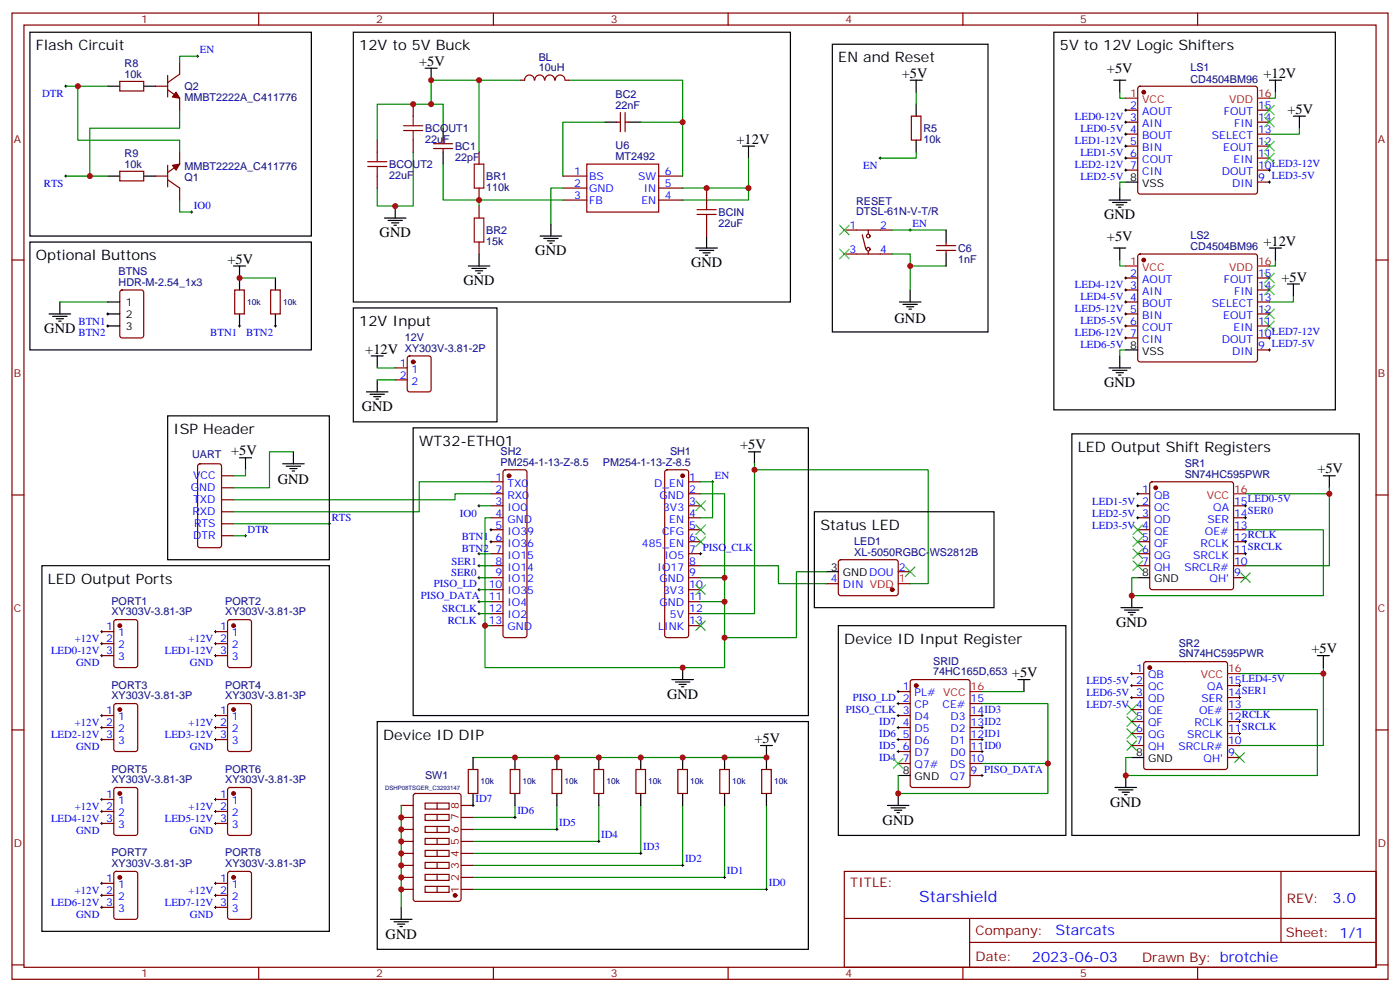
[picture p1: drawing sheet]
<svg xmlns="http://www.w3.org/2000/svg" width="412mm" height="292mm" viewBox="0 0 412 292" stroke-linecap="round" stroke-linejoin="round" font-family="sans-serif">
<g fill="none" stroke="#870000" stroke-width=".35">
<path d="M3.5 3.8h405.4v284.4h-405.4zM7.1 7.4h398.2v277.3h-398.2zM52.9 18.3v3.5l-3.5 2.5M76.2 3.8v3.6M145.3 3.8v3.6M214.5 3.8v3.6M283.6 3.8v3.6M352.8 3.8v3.6M35.3 24h7v2.8h-7zM45.9 25.4h3.5M49.4 22.2v6.3M49.4 26.4l3.5 2.5v3.5"/>
<path d="M121.7 30.7v3.5M153.5 23.6h1M154.6 23.6a1.41 1.41 0 0 1 1.4-1.5 1.41 1.41 0 0 1 1.4 1.5M157.6 23.6a1.41 1.41 0 0 1 1.4-1.5 1.41 1.41 0 0 1 1.4 1.5M160.5 23.6a1.41 1.41 0 0 1 1.4-1.5 1.41 1.41 0 0 1 1.4 1.5M163.6 23.6a1.41 1.41 0 0 1 1.4-1.5 1.41 1.41 0 0 1 1.4 1.5M166.5 23.6h1.1M181.7 35.9h1M182.7 33.1v5.7M184.1 35.9h1.1M184.1 33.1v5.7M268.5 34.2h2.8v7h-2.8z"/>
<path d="M331.6 32.4h3.5M331.6 35.9h3.5M331.6 39.5h3.5M335.4 25.6l.4-.2h33.9l.5 .2 .2 .5v30.3l-.2 .5-.5 .2h-33.9l-.5-.2-.2-.5v-30.3zM370.4 32.4h3.5M370.4 35.9h3.5M370.4 39.5h3.5M35.3 50.4h7v2.8h-7zM45.9 51.8h3.5M49.4 48.6v6.4M49.4 52.9l3.5 2.5v3.5M52.9 44.8v3.5l-3.5 2.5"/>
<path d="M111.1 41.2v3.6M111.1 51.8v3.6M121.7 41.2v3.6M127.7 43.7h5.6M127.7 42.3h5.6M130.5 41.2v1.1M130.5 43.7v1.1M141.1 44.8v3.5M141.1 55.4v3.5M165.8 51.8h7.1M165.8 55.4h7.1M165.8 58.9h7.1"/>
<path d="M172.9 48.3h21.1v14.1h-21.1zM194 51.8h7.1M194 55.4h7.1M194 58.9h7.1M208.1 55.4v3.5M331.6 43h3.5M331.6 46.5h3.5M331.6 50.1h3.5M370.4 43h3.5M370.4 46.5h3.5M370.4 50.1h3.5M370.4 53.6h3.5"/>
<path d="M3.5 76.5h3.6M141.1 60.6v3.6M141.1 71.2v3.6M208.1 65.9v3.6M248.7 74.8h14.1M248.7 67.7h14.1M254 69.1l1.1 4.2M255.8 67.7v1.1M255.8 74v.8M275.9 73.7h5.6M275.9 72.3h5.6M278.7 71.2v1.1"/>
<path d="M278.7 73.7v1.1M335.4 75l.4-.2h33.9l.5 .2 .2 .5v30.3l-.2 .5-.5 .2h-33.9l-.5-.2-.2-.5v-30.3zM405.3 76.5h3.6M35.5 85.5l.5-.2h5.6l.7 .5v12.9l-.4 .7h-5.9l-.7-.4v-13zM69.1 85.3h2.9v7.1h-2.9zM79.7 85.3h2.8v7.1h-2.8zM331.6 81.8h3.5M331.6 85.3h3.5M331.6 88.9h3.5M331.6 92.4h3.5M331.6 95.9h3.5M331.6 99.4h3.5"/>
<path d="M370.4 81.8h3.5M370.4 85.3h3.5M370.4 88.9h3.5M370.4 92.4h3.5M370.4 95.9h3.5M370.4 99.4h3.5M116.4 108.3h3.5M116.4 111.8h3.5M120.2 104.9l.4-.2h5.7l.6 .5 .1 9.4-.5 .7h-5.9l-.6-.4-.1-9.5zM370.4 103h3.5M58.4 136.7l.5-.2h5.7l.6 .4 .1 23.6-.5 .6-5.9 .1-.6-.5-.1-23.5zM148.4 138.5l.5-.2h5.6l.5 .2 .2 .5v47.9l-.2 .5-.5 .2h-5.6l-.5-.2-.2-.5v-47.9z"/>
<path d="M196 138.5l.5-.2h5.6l.5 .2 .2 .5v47.9l-.2 .5-.5 .2h-5.6l-.5-.2-.2-.5v-47.9zM3.5 145.7h3.6M65.3 140h3.5M65.3 143.5h3.5M65.3 147.1h3.5M65.3 150.6h3.5M65.3 154.1h3.5M65.3 157.7h3.5M144.6 141.8h3.6M144.6 145.3h3.6M144.6 148.8h3.6M144.6 152.4h3.6"/>
<path d="M144.6 155.9h3.6M144.6 159.4h3.6M202.8 141.8h3.6M202.8 145.3h3.6M202.8 148.8h3.6M202.8 152.4h3.6M202.8 155.9h3.6M202.8 159.4h3.6M335.1 145.3h3.6M335.1 148.8h3.6M335.1 152.4h3.6M335.1 155.9h3.6"/>
<path d="M335.1 159.4h3.6M338.9 142l.5-.2h23.3l.5 .2 .2 .5v30.3l-.3 .5-.4 .2h-23.3l-.5-.2-.2-.5v-30.3zM363.4 148.8h3.5M363.4 152.4h3.5M363.4 155.9h3.5M363.4 159.4h3.5M405.3 145.7h3.6M144.6 162.9h3.6M144.6 166.5h3.6M144.6 170h3.6M144.6 173.5h3.6M144.6 177.1h3.6"/>
<path d="M202.8 162.9h3.6M202.8 166.5h3.6M202.8 170h3.6M202.8 173.5h3.6M202.8 177.1h3.6M243.4 171.8h3.5M247.2 164.9l.4-.2 16.6 .1 .4 .6-.1 9.5-.6 .4-16.5-.1-.5-.6v-9.2zM264.6 168.2h3.5M335.1 162.9h3.6M335.1 166.5h3.6M363.4 162.9h3.5M363.4 166.5h3.5"/>
<path d="M363.4 170h3.5M30 185.9h3.5M30 189.4h3.5M30 192.9h3.5M33.7 182.6l.5-.2h5.7l.6 .4 .1 13-.5 .6-5.9 .1-.6-.5-.1-12.9zM63.5 185.9h3.5M63.5 189.4h3.5M63.5 192.9h3.5M67.3 182.6l.4-.2h5.7l.6 .4 .1 13-.5 .6-5.9 .1-.6-.5-.1-12.9zM144.6 180.6h3.6M144.6 184.1h3.6M202.8 180.6h3.6"/>
<path d="M202.8 184.1h3.6M333.4 198.2h3.5M337.1 194.9l.5-.2h23.3l.5 .2 .2 .5v30.3l-.2 .5-.5 .2h-23.3l-.5-.2-.2-.5v-30.3zM3.5 214.8h3.6M30 210.6h3.5M30 214.1h3.5M30 217.6h3.5M33.7 207.3l.5-.3h5.7l.6 .5 .1 13-.5 .6-5.9 .1-.6-.5-.1-12.9zM63.5 210.6h3.5M63.5 214.1h3.5M63.5 217.6h3.5M67.3 207.3l.4-.3h5.7l.6 .5 .1 13-.5 .6-5.9 .1-.6-.5-.1-12.9z"/>
<path d="M264.6 203.5h3.5M264.6 207h3.5M264.6 210.6h3.5M264.6 214.1h3.5M264.6 217.6h3.5M268.3 200.2l.5-.2h16.2l.7 .4 .1 30.6-.5 .7h-16.5l-.6-.4-.1-30.6zM285.8 207h3.5M285.8 210.6h3.5M285.8 214.1h3.5M285.8 217.6h3.5M333.4 201.8h3.5M333.4 205.3h3.5"/>
<path d="M333.4 208.8h3.5M333.4 212.3h3.5M333.4 215.9h3.5M333.4 219.4h3.5M361.6 201.8h3.5M361.6 205.3h3.5M361.6 208.8h3.5M361.6 212.3h3.5M361.6 215.9h3.5M361.6 219.4h3.5M405.3 214.8h3.6M30 235.3h3.5"/>
<path d="M30 238.8h3.5M33.7 231.9l.5-.2h5.7l.6 .5 .1 12.9-.5 .7-5.9 .1-.6-.5-.1-13zM63.5 235.3h3.5M63.5 238.8h3.5M67.3 231.9l.4-.2h5.7l.6 .5 .1 12.9-.5 .7-5.9 .1-.6-.5-.1-13zM118.2 237h3.5M121.9 233.7l.5-.2h12.7l.7 .4v30.6l-.4 .7-13 .1-.6-.5-.1-30.6zM125.2 239.7h7.1v1.7h-7.1zM125.2 236.3h7.1v1.8h-7.1zM128.8 236.3v1.8M128.8 239.7v1.7M135.8 237h3.5"/>
<path d="M137.9 226.4h2.9v7.1h-2.9zM150.3 226.4h2.8v7.1h-2.8zM162.6 226.4h2.9v7.1h-2.9zM175 226.4h2.8v7.1h-2.8zM187.3 226.4h2.8v7.1h-2.8zM199.7 226.4h2.8v7.1h-2.8zM212 226.4h2.8v7.1h-2.8zM224.4 226.4h2.8v7.1h-2.8zM264.6 221.2h3.5M264.6 224.7h3.5M285.8 221.2h3.5M285.8 224.7h3.5"/>
<path d="M285.8 228.2h3.5M361.6 222.9h3.5M30 242.3h3.5M30 260h3.5M33.7 256.6l.5-.2h5.7l.6 .5 .1 12.9-.5 .7h-5.9l-.6-.4-.1-13zM63.5 242.3h3.5M63.5 260h3.5M67.3 256.6l.4-.2h5.7l.6 .5 .1 12.9-.5 .7h-5.9l-.6-.4-.1-13zM118.2 258.2h3.5M118.2 254.7h3.5M118.2 251.1h3.5M118.2 247.6h3.5"/>
<path d="M118.2 244.1h3.5M118.2 240.6h3.5M125.2 257.3h7.1v1.8h-7.1zM125.2 253.8h7.1v1.8h-7.1zM125.2 250.3h7.1v1.7h-7.1zM125.2 246.7h7.1v1.8h-7.1zM125.2 243.2h7.1v1.8h-7.1zM128.8 243.2v1.8M128.8 246.7v1.8M128.8 250.3v1.7M128.8 253.8v1.8M128.8 257.3v1.8"/>
<path d="M135.8 258.2h3.5M135.8 254.7h3.5M135.8 251.1h3.5M135.8 247.6h3.5M135.8 244.1h3.5M135.8 240.6h3.5M248.7 256.4h156.6v28.3h-156.6zM377.3 256.5v20.8M30 263.5h3.5M30 267h3.5M63.5 263.5h3.5M63.5 267h3.5"/>
<path d="M118.2 261.7h3.5M125.2 260.8h7.1v1.8h-7.1zM128.8 260.8v1.8M135.8 261.7h3.5M248.7 270.3h156.5M285.6 277.3h119.6M285.6 270.3v14.1M3.5 284h3.6M76.2 284.7v3.5M145.3 284.7v3.5M214.5 284.7v3.5M283.6 284.7v3.5"/>
<path d="M352.8 284.7v3.5M405.3 284h3.6"/>
<circle cx="255.8" cy="69.5" r=".53"/>
<circle cx="255.8" cy="73.3" r=".53"/>
</g>
<g fill="#870000" stroke="#870000" stroke-width=".35">
<path d="M50.8 48.6l2.1-.3-1 1.8z"/>
<path d="M51.9 27.1l1 1.8-2.1-.4z"/>
<circle cx="149.9" cy="140" r=".53"/>
<circle cx="201.1" cy="140" r=".53"/>
<circle cx="336.9" cy="27.1" r=".53"/>
<circle cx="336.9" cy="76.5" r=".53"/>
<circle cx="340.4" cy="143.5" r=".53"/>
<circle cx="338.7" cy="196.5" r=".53"/>
<circle cx="134.1" cy="263.5" r=".53"/>
<circle cx="269.9" cy="201.8" r=".53"/>
<circle cx="262.8" cy="173.5" r=".53"/>
<circle cx="35.3" cy="184.1" r=".53"/>
<circle cx="68.8" cy="184.1" r=".53"/>
<circle cx="35.3" cy="208.8" r=".53"/>
<circle cx="68.8" cy="208.8" r=".53"/>
<circle cx="35.3" cy="233.5" r=".53"/>
<circle cx="68.8" cy="233.5" r=".53"/>
<circle cx="35.3" cy="258.2" r=".53"/>
<circle cx="68.8" cy="258.2" r=".53"/>
<circle cx="121.7" cy="106.5" r=".53"/>
</g>
<g fill="none" stroke="#000" stroke-width=".35">
<path d="M8.8 9.5h82.9v60h-82.9zM104.1 9.5h128.7v79.4h-128.7zM245.2 13h45.8v84.7h-45.8zM310.4 9.5h82.9v111.1h-82.9zM31.7 25.4h3.6M42.3 25.4h3.6M125.2 20.1h3.6M127 20.1v3.5M130.5 37.7v3.5M178.2 35.9h3.5M185.2 35.9h3.5M268.1 23.6h3.5"/>
<path d="M269.9 23.6v3.5M269.9 30.7v3.5M328.1 23.6h3.5M329.8 23.6v3.5M373.9 23.6h3.6M375.7 23.6v3.5M381 34.2h3.5M382.8 34.2v3.5M31.7 51.8h3.6M42.3 51.8h3.6M130.5 44.8v3.5M218.7 43h3.5"/>
<path d="M220.5 43v3.5M269.9 41.2v3.6M326.7 58.9h6.3M327.7 59.6h4.3M329.8 55.4v3.5M331.6 53.6h3.5M8.8 71.2h82.9v31.8h-82.9zM68.8 78.3h3.5M70.6 78.3v7M113.2 64.2h6.4M114.3 64.9h4.2M115.4 65.6h2.1"/>
<path d="M116.1 66.3h.7M116.4 60.6v3.6M137.9 78.3h6.4M139 79h4.2M140.1 79.7h2.1M141.1 74.8v3.5M159.1 69.5h6.4M160.2 70.2h4.2M161.2 70.9h2.1M161.9 71.6h.7M162.3 65.9v3.6M205 73h6.3"/>
<path d="M206 73.7h4.3M207.1 74.4h2.1M207.8 75.1h.7M208.1 69.5v3.5M278.7 67.7v3.5M278.7 74.8v3.5M328.1 73h3.5M328.8 60.3h2.1M329.5 61h.7M329.8 73v3.5M373.9 73h3.6M375.7 73v3.5"/>
<path d="M14.5 92.4h6.3M15.5 93.1h4.3M16.6 93.8h2.1M17.3 94.5h.7M17.6 88.9v3.5M31.7 88.9h3.6M31.7 92.4h3.6M31.7 95.9h3.6M70.6 92.4v3.5M81.1 81.8v3.5M81.1 92.4v3.5M104.1 90.6h42.3v33.5h-42.3z"/>
<path d="M140.8 80.4h.7M264.9 88.9h6.4M266 89.6h4.2M267.1 90.3h2.1M267.8 91h.7M268.1 85.3v3.6M379.2 83.6h3.6M381 83.6v3.5M107.9 115.3h6.4M109 116h4.2M109.4 104.7h3.5M110.1 116.7h2.1"/>
<path d="M110.8 117.4h.7M111.1 104.7v3.6M111.1 111.8v3.5M326.7 108.3h6.3M327.7 109h4.3M328.8 109.7h2.1M329.5 110.4h.7M329.8 104.7v3.6M331.6 103h3.5M49.4 122.4h47.6v42.3h-47.6zM70.6 134.7h3.5M72.3 134.7v3.6"/>
<path d="M83.3 136.5h6.3M84.3 137.2h4.2M85.4 137.9h2.1M86.1 138.6h.7M86.4 133v3.5M121.7 125.9h116.4v84.7h-116.4zM220.5 133h3.5M222.2 133v3.5M315.7 127.7h84.7v118.2h-84.7zM239.9 150.6h52.9v28.2h-52.9zM389.8 140h3.5M391.6 140v3.5"/>
<path d="M12.3 166.5h84.7v107.6h-84.7zM243.4 168.2h3.5M330.2 178.8h6.3M331.3 179.5h4.2M333.4 175.3v3.5M335.1 170h3.6M197.9 200h6.4M201.1 196.5v3.5M246.9 184.1h67.1v61.8h-67.1zM299.9 200h3.5M301.6 200v3.5M332.3 180.2h2.1"/>
<path d="M333 180.9h.7M388.1 192.9h3.5M389.8 192.9v3.6M111.1 212.3h127v67.1h-127zM199 200.7h4.2M200 201.4h2.1M200.7 202.1h.7M224 219.4h3.5M225.8 219.4v7M139.3 222.9v3.5M139.3 233.5v3.5M151.7 222.9v3.5"/>
<path d="M151.7 233.5v3.5M164 222.9v3.5M164 233.5v3.5M176.4 222.9v3.5M176.4 233.5v3.5M188.7 222.9v3.5M188.7 233.5v3.5M201.1 222.9v3.5M201.1 233.5v3.5M213.4 222.9v3.5M213.4 233.5v3.5M225.8 233.5v3.5"/>
<path d="M261.4 237h6.4M262.5 237.7h4.2M263.5 238.4h2.1M264.2 239.1h.7M264.6 228.2h3.5M264.6 233.5v3.5M328.4 231.7h6.4M329.5 232.4h4.2M330.6 233.2h2.1M331.3 233.9h.7M331.6 228.2v3.5M333.4 222.9h3.5"/>
<path d="M115 270.5h6.4M116.1 271.3h4.2M117.1 272h2.1M117.8 272.7h.7M118.2 267v3.5"/>
</g>
<g fill="none" stroke="#008700" stroke-width=".35">
<path d="M58.2 16.5h-5.3v1.8M19.4 25.4h12.3M22.9 25.4v15.8h30v3.6M52.9 32.4v5.3h-26.4v14.1M127 30.7h3.5v7M141.1 23.6h-14.1v7.1h-15.9v10.5M153.5 23.6h-12.4v21.2M167.6 23.6h33.5v12.3M178.2 35.9h-12.4v15.9M188.7 35.9h12.4v15.9M269.9 27.1v3.6M329.8 27.1v1.8h1.8"/>
<path d="M375.7 27.1v1.8h-1.8M382.8 37.7v1.8h-8.9M19.4 51.8h12.3M52.9 58.9v3.5h3.5M121.7 44.8v15.8h-10.6v-5.2M130.5 48.3v10.6h10.6M165.8 55.4h-3.5v10.5M165.8 58.9h-24.7v1.7M220.5 46.5v8.9h-19.4M220.5 55.4v3.5h-19.4M269.9 44.8v1.7h-10.6M331.6 53.6h-1.8v1.8"/>
<path d="M262.8 67.7h15.9M262.8 74.8h5.3v10.5M268.1 78.3h10.6M329.8 76.5v1.8h1.8M375.7 76.5v1.8h-1.8M17.6 88.9h14.1M70.6 81.8h10.5M381 87.1v1.8h-7.1M111.1 108.3h5.3M111.1 111.8h5.3M331.6 103h-1.8v1.7M72.3 138.3v1.7h-3.5"/>
<path d="M86.4 133h-7v10.5h-10.6M222.2 136.5v44.1h-15.8M222.2 138.3h51.2v33.5h-5.3M68.8 154.1h28.2M68.8 157.7h3.5M141.1 148.8h3.5M144.6 141.8h-21.1v8.8h-54.7M144.6 152.4h-1.7v31.7M144.6 145.3h-10.5v1.8h-65.3M206.4 145.3h7v51.2h-70.5v-12.4h1.7M206.4 141.8h3.5v10.6h-3.5M366.9 155.9h22.9v19.4h-56.4v-5.3h1.7"/>
<path d="M391.6 143.5v1.8h-24.7M391.6 145.3v21.2h-24.7M141.1 177.1h3.5M141.1 170h3.5M141.1 162.9h3.5M141.1 166.5h3.5M141.1 173.5h3.5M206.4 166.5h22.9v5.3h14.1M206.4 177.1h7M206.4 170h7M243.4 168.2h-8.8v19.4h-21.2M141.1 180.6h3.5"/>
<path d="M389.8 198.2v21.2h-24.7M389.8 196.5v1.7h-24.7M289.3 207h19.4v26.5h-44.1v-5.3M289.3 203.5h12.3M365.1 208.8h23v19.4h-56.5v-5.3h1.8M118.2 237v30M139.3 222.9h86.5M151.7 237v3.6h-12.4M164 237v7.1h-24.7M176.4 237v10.6h-37.1M188.7 237v14.1h-49.4M201.1 237v17.7h-61.8"/>
<path d="M213.4 237v21.2h-74.1M225.8 237v24.7h-86.5M289.3 224.7h19.4"/>
</g>
<g fill="none" stroke="#000" stroke-width=".29">
<path d="M57.9 16.5h.7M58.2 16.2v.7M19 25.4h.8M19.4 25v.7M331.3 32.4h.7M331.3 35.9h.7M331.3 39.5h.7M331.6 32.1v.7M331.6 35.6v.7M331.6 39.1v.7M19 51.8h.8M19.4 51.5v.7"/>
<path d="M258.9 46.5h.7M259.3 46.2v.7M331.3 46.5h.7M331.3 43h.7M331.3 50.1h.7M331.6 42.7v.7M331.6 46.2v.7M331.6 49.7v.7M373.6 50.1h.7M373.6 53.6h.7M373.9 49.7v.7M373.9 53.2v.7"/>
<path d="M56.1 62.4h.7M56.4 62.1v.7M267.8 67.7h.7M268.1 67.3v.8M31.4 95.9h.7M31.4 92.4h.7M31.7 92v.7M31.7 95.6v.7M70.2 95.9h.7M70.6 95.6v.7M80.8 95.9h.7M81.1 95.6v.7"/>
<path d="M331.3 99.4h.7M331.3 95.9h.7M331.3 92.4h.7M331.3 88.9h.7M331.3 85.3h.7M331.3 81.8h.7M331.6 81.5v.7M331.6 85v.7M331.6 88.5v.7M331.6 92v.7M331.6 95.6v.7M331.6 99.1v.7"/>
<path d="M373.6 99.4h.7M373.9 99.1v.7M373.6 103h.7M373.9 102.6v.7M72 157.7h.7M72.3 157.3v.7M96.7 154.1h.7M97 153.8v.7M140.8 148.8h.7M141.1 148.5v.7M144.3 159.4h.7M144.3 155.9h.7"/>
<path d="M144.6 155.5v.7M144.6 159.1v.7M209.5 141.8h.8M209.9 141.4v.7M334.8 148.8h.7M334.8 145.3h.7M334.8 152.4h.7M335.1 145v.7M335.1 148.5v.7M335.1 152v.7M366.5 148.8h.7M366.5 152.4h.7"/>
<path d="M366.5 159.4h.7M366.9 148.5v.7M366.9 152v.7M366.9 159.1v.7M140.8 177.1h.7M140.8 162.9h.7M140.8 166.5h.7M140.8 173.5h.7M140.8 170h.7M141.1 162.6v.7M141.1 166.1v.7M141.1 169.7v.7"/>
<path d="M141.1 173.2v.7M141.1 176.7v.7M206 162.9h.7M206.4 162.6v.7M366.5 162.9h.7M366.9 162.6v.7M29.6 185.9h.7M29.6 192.9h.7M29.6 189.4h.7M30 185.5v.7M30 189.1v.7M30 192.6v.7"/>
<path d="M63.1 185.9h.8M63.1 192.9h.8M63.1 189.4h.8M63.5 185.5v.7M63.5 189.1v.7M63.5 192.6v.7M140.8 180.6h.7M141.1 180.2v.7M333 198.2h.7M333.4 197.9v.7M29.6 217.6h.7M29.6 214.1h.7"/>
<path d="M29.6 210.6h.7M30 210.2v.7M30 213.7v.8M30 217.3v.7M63.1 217.6h.8M63.1 214.1h.8M63.1 210.6h.8M63.5 210.2v.7M63.5 213.7v.8M63.5 217.3v.7M264.2 217.6h.7M264.2 214.1h.7"/>
<path d="M264.2 210.6h.7M264.2 207h.7M264.2 203.5h.7M264.6 203.2v.7M264.6 206.7v.7M264.6 210.2v.7M264.6 213.7v.8M264.6 217.3v.7M288.9 217.6h.7M288.9 214.1h.7M288.9 210.6h.7M289.3 210.2v.7"/>
<path d="M289.3 213.7v.8M289.3 217.3v.7M333 205.3h.7M333 201.8h.7M333.4 201.4v.7M333.4 204.9v.7M364.8 205.3h.7M364.8 215.9h.7M364.8 212.3h.7M364.8 201.8h.7M365.1 201.4v.7M365.1 204.9v.7"/>
<path d="M365.1 212v.7M365.1 215.5v.7M29.6 235.3h.7M29.6 238.8h.7M30 234.9v.7M30 238.4v.7M63.1 235.3h.8M63.1 238.8h.8M63.5 234.9v.7M63.5 238.4v.7M139 237h.7M139.3 236.7v.7"/>
<path d="M264.2 221.2h.7M264.6 220.8v.7M288.9 221.2h.7M288.9 228.2h.7M289.3 220.8v.7M289.3 227.9v.7M29.6 260h.7M29.6 242.3h.7M30 242v.7M30 259.6v.7M63.1 260h.8M63.1 242.3h.8"/>
<path d="M63.5 242v.7M63.5 259.6v.7M151.3 240.6h.7M151.7 240.2v.7M163.7 244.1h.7M164 243.7v.7M176 247.6h.7M176.4 247.3v.7M188.4 251.1h.7M188.7 250.8v.7M200.7 254.7h.7M201.1 254.3v.7"/>
<path d="M213.1 258.2h.7M213.4 257.8v.8M29.6 267h.7M29.6 263.5h.7M30 263.1v.7M30 266.7v.7M63.1 267h.8M63.1 263.5h.8M63.5 263.1v.7M63.5 266.7v.7M225.4 261.7h.7M225.8 261.4v.7"/>
</g>
<g fill="none" stroke="#3c3" stroke-width=".35">
<path d="M372.5 34.5l2.9 2.9M372.5 31l2.9 2.8M375.4 34.5l-2.9 2.9M375.4 31l-2.9 2.8M372.5 45.1l2.9 2.8M372.5 41.6l2.9 2.8M375.4 45.1l-2.9 2.8M375.4 41.6l-2.9 2.8M247.3 66.3l2.8 2.8M247.3 73.3l2.8 2.9M250.1 66.3l-2.8 2.8M250.1 73.3l-2.8 2.9"/>
<path d="M372.5 80.4l2.9 2.8M372.5 83.9l2.9 2.8M372.5 91l2.9 2.8M372.5 94.5l2.9 2.8M375.4 80.4l-2.9 2.8M375.4 83.9l-2.9 2.8M375.4 91l-2.9 2.8M375.4 94.5l-2.9 2.8M205 147.4l2.8 2.8M205 154.5l2.8 2.8M205 158l2.8 2.8M207.8 147.4l-2.8 2.8"/>
<path d="M207.8 154.5l-2.8 2.8M207.8 158l-2.8 2.8M333.7 154.5l2.8 2.8M333.7 158l2.8 2.8M336.5 154.5l-2.8 2.8M336.5 158l-2.8 2.8M205 172.1l2.8 2.8M207.8 172.1l-2.8 2.8M266.7 166.8l2.8 2.9M269.5 166.8l-2.8 2.9M333.7 161.5l2.8 2.9M333.7 165.1l2.8 2.8"/>
<path d="M336.5 161.5l-2.8 2.9M336.5 165.1l-2.8 2.8M365.5 168.6l2.8 2.8M368.3 168.6l-2.8 2.8M205 182.7l2.8 2.8M207.8 182.7l-2.8 2.8M332 218l2.8 2.8M332 214.5l2.8 2.8M332 210.9l2.8 2.8M332 207.4l2.8 2.8M334.8 218l-2.8 2.8M334.8 214.5l-2.8 2.8"/>
<path d="M334.8 210.9l-2.8 2.8M334.8 207.4l-2.8 2.8M263.2 223.3l2.8 2.8M266 223.3l-2.8 2.8M363.7 221.5l2.8 2.8M366.5 221.5l-2.8 2.8"/>
</g>
<path d="M331.6 28.9h3.5M370.4 28.9h3.5M331.6 78.3h3.5M370.4 78.3h3.5M363.4 145.3h3.5M264.6 171.8h3.5M361.6 198.2h3.5M285.8 203.5h3.5" fill="none" stroke="#f00" stroke-width=".35"/>
<g fill="none" stroke="#a10000" stroke-width=".35">
<path d="M118.9 38.4h5.6M118.9 37h5.6M121.7 34.2v2.8M121.7 38.4v2.8M108.3 49h5.6M108.3 47.6h5.6M111.1 44.8v2.8M111.1 49v2.8M139.7 48.3h2.8v7.1h-2.8zM208.1 58.9v2.8M139.7 64.2h2.8v7h-2.8zM205.3 63.1h5.7"/>
<path d="M205.3 61.7h5.7M208.1 63.1v2.8"/>
</g>
<g fill="#c00">
<circle cx="213.4" cy="177.1" r=".88"/>
<circle cx="213.4" cy="170" r=".88"/>
<circle cx="201.1" cy="196.5" r=".88"/>
<circle cx="142.9" cy="184.1" r=".88"/>
<circle cx="26.5" cy="51.8" r=".88"/>
<circle cx="22.9" cy="25.4" r=".88"/>
<circle cx="268.1" cy="78.3" r=".88"/>
<circle cx="331.6" cy="228.2" r=".88"/>
<circle cx="391.6" cy="145.3" r=".88"/>
<circle cx="389.8" cy="198.2" r=".88"/>
<circle cx="213.4" cy="222.9" r=".88"/>
<circle cx="264.6" cy="233.5" r=".88"/>
<circle cx="308.7" cy="224.7" r=".88"/>
<circle cx="220.5" cy="55.4" r=".88"/>
<circle cx="141.1" cy="58.9" r=".88"/>
<circle cx="201.1" cy="35.9" r=".88"/>
<circle cx="141.1" cy="23.6" r=".88"/>
<circle cx="127" cy="23.6" r=".88"/>
<circle cx="116.4" cy="60.6" r=".88"/>
<circle cx="127" cy="30.7" r=".88"/>
<circle cx="208.1" cy="55.4" r=".88"/>
<circle cx="121.7" cy="30.7" r=".88"/>
<circle cx="222.3" cy="138.3" r=".88"/>
<circle cx="213.4" cy="187.6" r=".88"/>
<circle cx="118.2" cy="240.6" r=".88"/>
<circle cx="118.2" cy="244.1" r=".88"/>
<circle cx="118.2" cy="247.6" r=".88"/>
<circle cx="118.2" cy="251.1" r=".88"/>
<circle cx="118.2" cy="254.7" r=".88"/>
<circle cx="118.2" cy="258.2" r=".88"/>
<circle cx="118.2" cy="261.7" r=".88"/>
<circle cx="151.7" cy="222.9" r=".88"/>
<circle cx="164" cy="222.9" r=".88"/>
<circle cx="176.4" cy="222.9" r=".88"/>
<circle cx="188.7" cy="222.9" r=".88"/>
<circle cx="201.1" cy="222.9" r=".88"/>
<circle cx="70.6" cy="81.8" r=".88"/>
<circle cx="225.8" cy="222.9" r=".88"/>
<circle cx="333.4" cy="175.3" r=".88"/>
</g>
<text font-size="4.6" fill="#00f" x="270.8" y="265.5">Starshield</text>
<g font-size="4.2">
<text x="10.6" y="14.8">Flash Circuit</text>
<text x="105.8" y="14.8">12V to 5V Buck</text>
<text x="312.2" y="14.8">5V to 12V Logic Shifters</text>
<text x="123.5" y="19.4">+5V</text>
<text x="246.9" y="18.3">EN and Reset</text>
<text x="265.6" y="22.9">+5V</text>
<text x="326.1" y="21.4">+5V</text>
<text x="372.2" y="22.9">+12V</text>
<text x="379.2" y="33.5">+5V</text>
<text x="217" y="42.3">+12V</text>
<text x="325.3" y="64.5">GND</text>
<text x="111.8" y="69.8">GND</text>
<text x="326.1" y="70.8">+5V</text>
<text x="10.6" y="76.5">Optional Buttons</text>
<text x="67" y="77.6">+5V</text>
<text x="157.7" y="75.1">GND</text>
<text x="372.2" y="72.3">+12V</text>
<text x="136.5" y="83.9">GND</text>
<text x="203.6" y="78.6">GND</text>
<text x="377.5" y="82.9">+5V</text>
<text x="105.8" y="95.9">12V Input</text>
<text x="263.5" y="94.9">GND</text>
<text x="13.1" y="98">GND</text>
<text x="107.6" y="104">+12V</text>
<text x="325.3" y="113.9">GND</text>
<text x="106.5" y="121">GND</text>
<text x="51.2" y="127.7">ISP Header</text>
<text x="123.5" y="131.2">WT32-ETH01</text>
<text x="68.1" y="134">+5V</text>
<text x="218" y="132.3">+5V</text>
<text x="317.5" y="133">LED Output Shift Registers</text>
<text x="81.8" y="142.6">GND</text>
<text x="388.1" y="139.3">+5V</text>
<text x="241.7" y="155.9">Status LED</text>
<text x="14.1" y="171.8">LED Output Ports</text>
<text x="328.8" y="184.5">GND</text>
<text x="248.7" y="189.4">Device ID Input Register</text>
<text x="386.3" y="192.2">+5V</text>
<text x="298.1" y="199.3">+5V</text>
<text x="196.5" y="205.6">GND</text>
<text x="112.9" y="217.6">Device ID DIP</text>
<text x="222.2" y="218.7">+5V</text>
<text x="327" y="237.4">GND</text>
<text x="260" y="242.7">GND</text>
<text x="113.6" y="276.2">GND</text>
</g>
<g font-size="4.2" fill="#00f">
<text x="392.5" y="265.7">3.0</text>
<text x="310.9" y="275.3">Starcats</text>
<text x="304" y="283.1">2023-06-03</text>
</g>
<g font-size="3.9" fill="#800">
<text x="250.5" y="261">TITLE:</text>
<text x="379.1" y="265.7">REV:</text>
<text x="287.4" y="275.2">Company:</text>
<text x="378.7" y="275.8">Sheet: 1/1</text>
<text x="287.4" y="282.9">Date:</text>
<text x="336.4" y="283">Drawn By: brotchie</text>
</g>
<g font-size="3.2" fill="#800">
<text x="41.6" y="6.8">1</text>
<text x="110.8" y="6.8">2</text>
<text x="179.9" y="6.8">3</text>
<text x="249.1" y="6.8">4</text>
<text x="318.2" y="6.8">5</text>
<text x="4.1" y="41.9">A</text>
<text x="405.9" y="41.9">A</text>
<text x="4.1" y="111.1">B</text>
<text x="405.9" y="111.1">B</text>
<text x="4.1" y="180.2">C</text>
<text x="405.9" y="180.2">C</text>
<text x="135.1" y="238.1" transform="rotate(-90 135.1 238.1)">8</text>
<text x="135.1" y="245.1" transform="rotate(-90 135.1 245.1)">6</text>
<text x="135.1" y="241.3" transform="rotate(-90 135.1 241.3)">7</text>
<text x="4.1" y="249.4">D</text>
<text x="135.1" y="248.7" transform="rotate(-90 135.1 248.7)">5</text>
<text x="405.9" y="249.4">D</text>
<text x="135.1" y="255.7" transform="rotate(-90 135.1 255.7)">3</text>
<text x="135.1" y="252.2" transform="rotate(-90 135.1 252.2)">4</text>
<text x="135.1" y="262.8" transform="rotate(-90 135.1 262.8)">1</text>
<text x="135.1" y="259.3" transform="rotate(-90 135.1 259.3)">2</text>
<text x="41.6" y="287.7">1</text>
<text x="110.8" y="287.7">2</text>
<text x="179.9" y="287.7">3</text>
<text x="249.1" y="287.7">4</text>
<text x="318.2" y="287.7">5</text>
</g>
<g font-size="3.2" fill="#00f">
<text x="58.9" y="15.7">EN</text>
<text x="12.4" y="28.5">DTR</text>
<text x="316.6" y="35.3">LED0-12V 3</text>
<text x="332.9" y="32.1">2</text>
<text x="336.4" y="33.8">AOUT</text>
<text x="360.5" y="33.8">FOUT</text>
<text x="370.6" y="35.6">14</text>
<text x="370.6" y="32.1">15</text>
<text x="318.2" y="38.9">LED0-5V 4</text>
<text x="336.4" y="37.4">AIN</text>
<text x="336.4" y="40.9">BOUT</text>
<text x="357" y="40.9">SELECT</text>
<text x="363.6" y="37.4">FIN</text>
<text x="370.6" y="39.1">13</text>
<text x="316.6" y="42.4">LED1-12V 5</text>
<text x="318.2" y="45.9">LED1-5V 6</text>
<text x="336.4" y="44.4">BIN</text>
<text x="336.4" y="47.9">COUT</text>
<text x="360.3" y="44.4">EOUT</text>
<text x="363.4" y="47.9">EIN</text>
<text x="370.6" y="46.2">11</text>
<text x="370.6" y="42.7">12</text>
<text x="169.1" y="51.5">1</text>
<text x="173.6" y="52.9">BS</text>
<text x="188" y="52.9">SW</text>
<text x="195.8" y="51.5">6</text>
<text x="254.3" y="49.7">EN</text>
<text x="316.6" y="49.4">LED2-12V 7</text>
<text x="318.2" y="53">LED2-5V 8</text>
<text x="336.4" y="51.5">CIN</text>
<text x="359.9" y="51.5">DOUT</text>
<text x="370.6" y="53.2">9 LED3-5V</text>
<text x="370.6" y="49.7">10LED3-12V</text>
<text x="12.9" y="55">RTS</text>
<text x="169.1" y="55">2</text>
<text x="169.1" y="58.5">3</text>
<text x="173.6" y="56.4">GND</text>
<text x="173.6" y="59.9">FB</text>
<text x="188.9" y="59.9">EN</text>
<text x="189.6" y="56.4">IN</text>
<text x="195.8" y="58.5">4</text>
<text x="195.8" y="55">5</text>
<text x="363" y="55">DIN</text>
<text x="57.1" y="61.5">IO0</text>
<text x="250.2" y="67.3">1</text>
<text x="259.3" y="67.3">2</text>
<text x="268.8" y="66.8">EN</text>
<text x="250.2" y="74.4">3</text>
<text x="259.3" y="74.4">4</text>
<text x="332.9" y="81.5">2</text>
<text x="336.4" y="83.2">AOUT</text>
<text x="360.5" y="83.2">FOUT</text>
<text x="370.6" y="81.5">15</text>
<text x="316.6" y="84.7">LED4-12V 3</text>
<text x="318.2" y="88.2">LED4-5V 4</text>
<text x="336.4" y="86.7">AIN</text>
<text x="363.6" y="86.7">FIN</text>
<text x="370.6" y="88.5">13</text>
<text x="370.6" y="85">14</text>
<text x="23.1" y="95.5">BTN1</text>
<text x="316.6" y="91.8">LED5-12V 5</text>
<text x="318.2" y="95.3">LED5-5V 6</text>
<text x="336.4" y="90.3">BOUT</text>
<text x="336.4" y="93.8">BIN</text>
<text x="357" y="90.3">SELECT</text>
<text x="360.3" y="93.8">EOUT</text>
<text x="370.6" y="95.6">11</text>
<text x="370.6" y="92">12</text>
<text x="23.1" y="99">BTN2</text>
<text x="61.9" y="99">BTN1</text>
<text x="72.5" y="99">BTN2</text>
<text x="316.6" y="98.8">LED6-12V 7</text>
<text x="336.4" y="97.3">COUT</text>
<text x="336.4" y="100.9">CIN</text>
<text x="359.9" y="100.9">DOUT</text>
<text x="363.4" y="97.3">EIN</text>
<text x="370.6" y="99.1">10LED7-12V</text>
<text x="117.8" y="107.9">1</text>
<text x="318.2" y="102.4">LED6-5V 8</text>
<text x="363" y="104.4">DIN</text>
<text x="370.6" y="102.6">9 LED7-5V</text>
<text x="117.8" y="111.4">2</text>
<text x="121.2" y="109.7">1</text>
<text x="121.2" y="113.2">2</text>
<text x="56.9" y="141.1">VCC</text>
<text x="146" y="141.4">1</text>
<text x="149.5" y="143.2">TX0</text>
<text x="192.7" y="143.2">D_EN</text>
<text x="203" y="141.4">1</text>
<text x="210.6" y="140.9">EN</text>
<text x="56.2" y="144.6">GND</text>
<text x="56.9" y="148.1">TXD</text>
<text x="146" y="145">2</text>
<text x="146" y="148.5">3</text>
<text x="149.5" y="146.7">RX0</text>
<text x="194.3" y="146.7">GND</text>
<text x="203" y="145">2</text>
<text x="203" y="148.5">3</text>
<text x="321.8" y="148.5">LED1-5V 2</text>
<text x="336.5" y="145">1</text>
<text x="340" y="146.7">QB</text>
<text x="363.5" y="148.5">15LED0-5V</text>
<text x="56.7" y="151.7">RXD</text>
<text x="57.2" y="155.2">RTS</text>
<text x="97.7" y="153.3">RTS</text>
<text x="135.5" y="152">IO0</text>
<text x="146" y="152">4</text>
<text x="146" y="155.5">5</text>
<text x="149.5" y="150.2">IO0</text>
<text x="149.5" y="153.8">GND</text>
<text x="195.3" y="150.2">3V3</text>
<text x="197.2" y="153.8">EN</text>
<text x="203" y="152">4</text>
<text x="203" y="155.5">5</text>
<text x="321.8" y="152">LED2-5V 3</text>
<text x="321.8" y="155.5">LED3-5V 4</text>
<text x="340" y="150.2">QC</text>
<text x="340" y="153.8">QD</text>
<text x="355.7" y="153.8">SER</text>
<text x="357.4" y="150.2">QA</text>
<text x="363.5" y="155.5">13</text>
<text x="363.5" y="152">14SER0</text>
<text x="56.9" y="158.7">DTR</text>
<text x="72.9" y="156.8">DTR</text>
<text x="136" y="159">BTN1</text>
<text x="146" y="159.1">6</text>
<text x="149.5" y="157.3">IO39</text>
<text x="149.5" y="160.8">IO36</text>
<text x="189.1" y="160.8">485_EN</text>
<text x="195" y="157.3">CFG</text>
<text x="203" y="159.1">6</text>
<text x="336.5" y="159.1">5</text>
<text x="340" y="157.3">QE</text>
<text x="340" y="160.8">QF</text>
<text x="353.7" y="160.8">RCLK</text>
<text x="355" y="157.3">OE#</text>
<text x="363.5" y="159.1">12RCLK</text>
<text x="133" y="166.1">SER1</text>
<text x="136" y="162.5">BTN2</text>
<text x="146" y="162.6">7</text>
<text x="146" y="166.1">8</text>
<text x="149.5" y="164.4">IO15</text>
<text x="149.5" y="167.9">IO14</text>
<text x="193.7" y="167.9">IO17</text>
<text x="195.7" y="164.4">IO5</text>
<text x="203" y="162.6">7 PISO_CLK</text>
<text x="203" y="166.1">8</text>
<text x="264.8" y="167.9">2</text>
<text x="336.5" y="162.6">6</text>
<text x="336.5" y="166.1">7</text>
<text x="340" y="164.4">QG</text>
<text x="340" y="167.9">QH</text>
<text x="348.9" y="167.9">SRCLR#</text>
<text x="351.5" y="164.4">SRCLK</text>
<text x="363.5" y="166.1">10</text>
<text x="363.5" y="162.6">11SRCLK</text>
<text x="127.8" y="172.8">PISO_LD</text>
<text x="132.9" y="169.7">SER0</text>
<text x="144" y="173.2">10</text>
<text x="146" y="169.7">9</text>
<text x="149.5" y="171.4">IO12</text>
<text x="194.3" y="171.4">GND</text>
<text x="203" y="169.7">9</text>
<text x="203" y="173.2">10</text>
<text x="244.8" y="171.4">4</text>
<text x="248.2" y="173.2">DIN VDD</text>
<text x="356.3" y="171.4">QH'</text>
<text x="363.5" y="169.7">9</text>
<text x="124" y="176.4">PISO_DATA</text>
<text x="144" y="176.7">11</text>
<text x="149.5" y="174.9">IO35</text>
<text x="149.5" y="178.5">IO4</text>
<text x="194.3" y="178.5">GND</text>
<text x="195.3" y="174.9">3V3</text>
<text x="203" y="176.7">11</text>
<text x="31.3" y="185.5">1</text>
<text x="64.8" y="185.5">1</text>
<text x="130.2" y="180.2">SRCLK</text>
<text x="131.9" y="183.8">RCLK</text>
<text x="144" y="180.2">12</text>
<text x="144" y="183.8">13</text>
<text x="149.5" y="182">IO2</text>
<text x="149.5" y="185.5">GND</text>
<text x="193.9" y="185.5">LINK</text>
<text x="197.4" y="182">5V</text>
<text x="203" y="180.2">12</text>
<text x="203" y="183.8">13</text>
<text x="22" y="188.9">+12V 2</text>
<text x="34.8" y="187.3">1</text>
<text x="34.8" y="190.8">2</text>
<text x="55.6" y="188.9">+12V 2</text>
<text x="68.3" y="187.3">1</text>
<text x="68.3" y="190.8">2</text>
<text x="15" y="192.4">LED0-12V 3</text>
<text x="22.4" y="195.9">GND</text>
<text x="34.8" y="194.3">3</text>
<text x="48.5" y="192.4">LED1-12V 3</text>
<text x="55.9" y="195.9">GND</text>
<text x="68.3" y="194.3">3</text>
<text x="334.7" y="197.9">1</text>
<text x="265.9" y="203.2">1</text>
<text x="320" y="201.4">LED5-5V 2</text>
<text x="338.2" y="199.6">QB</text>
<text x="338.2" y="203.2">QC</text>
<text x="355.6" y="203.2">QA</text>
<text x="361.8" y="201.4">15LED4-5V</text>
<text x="249.1" y="209.9">PISO_CLK 3</text>
<text x="251.2" y="206.3">PISO_LD 2</text>
<text x="269.4" y="204.9">PL# VCC</text>
<text x="269.4" y="208.5">CP</text>
<text x="277.6" y="208.5">CE#</text>
<text x="285.9" y="206.7">15</text>
<text x="320" y="208.5">LED7-5V 4</text>
<text x="320" y="204.9">LED6-5V 3</text>
<text x="338.2" y="206.7">QD</text>
<text x="353.9" y="206.7">SER</text>
<text x="361.8" y="208.5">13</text>
<text x="361.8" y="204.9">14SER1</text>
<text x="22" y="213.6">+12V 2</text>
<text x="31.3" y="210.2">1</text>
<text x="34.8" y="212">1</text>
<text x="34.8" y="215.5">2</text>
<text x="55.6" y="213.6">+12V 2</text>
<text x="64.8" y="210.2">1</text>
<text x="68.3" y="212">1</text>
<text x="68.3" y="215.5">2</text>
<text x="259" y="213.4">ID7</text>
<text x="265.9" y="213.7">4</text>
<text x="269.4" y="212">D4</text>
<text x="269.4" y="215.5">D5</text>
<text x="280" y="215.5">D2</text>
<text x="280" y="212">D3</text>
<text x="285.9" y="213.7">13ID2</text>
<text x="285.9" y="210.2">14ID3</text>
<text x="334.7" y="212">5</text>
<text x="334.7" y="215.5">6</text>
<text x="338.2" y="210.2">QE</text>
<text x="338.2" y="213.7">QF</text>
<text x="351.9" y="213.7">RCLK</text>
<text x="353.2" y="210.2">OE#</text>
<text x="361.8" y="215.5">11SRCLK</text>
<text x="361.8" y="212">12RCLK</text>
<text x="15" y="217.1">LED2-12V 3</text>
<text x="22.4" y="220.6">GND</text>
<text x="34.8" y="219">3</text>
<text x="48.5" y="217.1">LED3-12V 3</text>
<text x="55.9" y="220.6">GND</text>
<text x="68.3" y="219">3</text>
<text x="259" y="216.9">ID6</text>
<text x="259" y="220.5">ID5</text>
<text x="265.9" y="217.3">5</text>
<text x="265.9" y="220.8">6</text>
<text x="269.4" y="219">D6</text>
<text x="280" y="219">D1</text>
<text x="285.9" y="220.8">11ID0</text>
<text x="285.9" y="217.3">12ID1</text>
<text x="334.7" y="219">7</text>
<text x="338.2" y="217.3">QG</text>
<text x="338.2" y="220.8">QH</text>
<text x="347.1" y="220.8">SRCLR#</text>
<text x="349.7" y="217.3">SRCLK</text>
<text x="361.8" y="219">10</text>
<text x="259" y="224">ID4</text>
<text x="265.9" y="224.3">7</text>
<text x="269.4" y="222.6">D7</text>
<text x="269.4" y="226.1">Q7#</text>
<text x="279.8" y="226.1">DS</text>
<text x="280" y="222.6">D0</text>
<text x="285.9" y="227.9">9 PISO_DATA</text>
<text x="285.9" y="224.3">10</text>
<text x="354.6" y="224.3">QH'</text>
<text x="361.8" y="222.6">9</text>
<text x="279.9" y="229.6">Q7</text>
<text x="22" y="238.3">+12V 2</text>
<text x="31.3" y="234.9">1</text>
<text x="34.8" y="236.7">1</text>
<text x="55.6" y="238.3">+12V 2</text>
<text x="64.8" y="234.9">1</text>
<text x="68.3" y="236.7">1</text>
<text x="140.1" y="236.1">ID7</text>
<text x="152.4" y="239.7">ID6</text>
<text x="15" y="241.8">LED4-12V 3</text>
<text x="22.4" y="245.3">GND</text>
<text x="34.8" y="240.2">2</text>
<text x="34.8" y="243.7">3</text>
<text x="48.5" y="241.8">LED5-12V 3</text>
<text x="55.9" y="245.3">GND</text>
<text x="68.3" y="240.2">2</text>
<text x="68.3" y="243.7">3</text>
<text x="164.7" y="243.2">ID5</text>
<text x="177.1" y="246.7">ID4</text>
<text x="189.4" y="250.3">ID3</text>
<text x="201.8" y="253.8">ID2</text>
<text x="214.1" y="257.3">ID1</text>
<text x="22" y="263">+12V 2</text>
<text x="31.3" y="259.6">1</text>
<text x="34.8" y="261.4">1</text>
<text x="55.6" y="263">+12V 2</text>
<text x="64.8" y="259.6">1</text>
<text x="68.3" y="261.4">1</text>
<text x="226.5" y="260.8">ID0</text>
<text x="15" y="266.5">LED6-12V 3</text>
<text x="34.8" y="264.9">2</text>
<text x="34.8" y="268.4">3</text>
<text x="48.5" y="266.5">LED7-12V 3</text>
<text x="68.3" y="264.9">2</text>
<text x="68.3" y="268.4">3</text>
<text x="22.4" y="270">GND</text>
<text x="55.9" y="270">GND</text>
</g>
<g font-size="3.2" fill="#000080">
<text x="158.7" y="17.8">BL</text>
<text x="36.7" y="22.9">10k</text>
<text x="36.7" y="19.7">R8</text>
<text x="158.7" y="21">10uH</text>
<text x="350.7" y="20.9">LS1</text>
<text x="54.3" y="29.7">MMBT2222A_C411776</text>
<text x="54.3" y="26.5">Q2</text>
<text x="181.3" y="28.9">BC2</text>
<text x="350.7" y="24.3">CD4504BM96</text>
<text x="181.3" y="32.1">22nF</text>
<text x="125.2" y="38.9">BCOUT1</text>
<text x="272" y="38.9">R5</text>
<text x="36.7" y="46.1">R9</text>
<text x="125.2" y="42">22uF</text>
<text x="134.1" y="47.3">22pF</text>
<text x="134.1" y="44.2">BC1</text>
<text x="181.3" y="47.1">MT2492</text>
<text x="181.3" y="43.9">U6</text>
<text x="272" y="42">10k</text>
<text x="36.7" y="49.4">10k</text>
<text x="54.3" y="49.9">MMBT2222A_C411776</text>
<text x="54.3" y="53.2">Q1</text>
<text x="114.7" y="52.6">22uF</text>
<text x="114.7" y="49.4">BCOUT2</text>
<text x="143.2" y="53">BR1</text>
<text x="143.2" y="56.1">110k</text>
<text x="211.7" y="63.6">BCIN</text>
<text x="252.2" y="63.4">DTSL-61N-V-T/R</text>
<text x="252.2" y="60.3">RESET</text>
<text x="143.2" y="68.8">BR2</text>
<text x="211.7" y="66.7">22uF</text>
<text x="350.7" y="70.2">LS2</text>
<text x="143.2" y="72">15k</text>
<text x="282.2" y="77.3">1nF</text>
<text x="282.2" y="74.1">C6</text>
<text x="350.7" y="73.7">CD4504BM96</text>
<text x="34.9" y="81.1">BTNS</text>
<text x="34.9" y="84.3">HDR-M-2.54_1x3</text>
<text x="119.3" y="100.3">12V</text>
<text x="119.3" y="103.5">XY303V-3.81-2P</text>
<text x="56.6" y="134.7">UART</text>
<text x="147.5" y="137.2">PM254-1-13-Z-8.5</text>
<text x="147.5" y="134">SH2</text>
<text x="177.6" y="137.2">PM254-1-13-Z-8.5</text>
<text x="197.4" y="134">SH1</text>
<text x="349" y="137.4">SR1</text>
<text x="349" y="140.5">SN74HC595PWR</text>
<text x="251.6" y="160.4">LED1</text>
<text x="251.6" y="163.7">XL-5050RGBC-WS2812B</text>
<text x="32.8" y="177.9">PORT1</text>
<text x="66.3" y="177.9">PORT2</text>
<text x="32.8" y="181.1">XY303V-3.81-3P</text>
<text x="66.3" y="181.1">XY303V-3.81-3P</text>
<text x="347.2" y="190.3">SR2</text>
<text x="274.9" y="195.6">SRID</text>
<text x="347.2" y="193.5">SN74HC595PWR</text>
<text x="32.8" y="202.6">PORT3</text>
<text x="66.3" y="202.6">PORT4</text>
<text x="274.9" y="198.8">74HC165D,653</text>
<text x="32.8" y="205.8">XY303V-3.81-3P</text>
<text x="66.3" y="205.8">XY303V-3.81-3P</text>
<text x="32.8" y="227.3">PORT5</text>
<text x="66.3" y="227.3">PORT6</text>
<text x="32.8" y="230.5">XY303V-3.81-3P</text>
<text x="66.3" y="230.5">XY303V-3.81-3P</text>
<text x="125.2" y="229.4">SW1</text>
<text x="32.8" y="255.2">XY303V-3.81-3P</text>
<text x="32.8" y="252">PORT7</text>
<text x="66.3" y="255.2">XY303V-3.81-3P</text>
<text x="66.3" y="252">PORT8</text>
</g>
<g font-size="3.2" fill="#f00">
<text x="332.9" y="28.5">1</text>
<text x="370.6" y="28.5">16</text>
<text x="336.4" y="30.3">VCC</text>
<text x="362.1" y="30.3">VDD</text>
<text x="332.9" y="77.9">1</text>
<text x="370.6" y="77.9">16</text>
<text x="336.4" y="79.7">VCC</text>
<text x="362.1" y="79.7">VDD</text>
<text x="355.5" y="146.7">VCC</text>
<text x="363.5" y="145">16</text>
<text x="264.8" y="171.4">1</text>
<text x="361.8" y="197.9">16</text>
<text x="285.9" y="203.2">16</text>
<text x="353.7" y="199.6">VCC</text>
</g>
<g font-size="3.2">
<text x="336.4" y="55">VSS</text>
<text x="37" y="89.9">1</text>
<text x="37" y="93.5">2</text>
<text x="37" y="97">3</text>
<text x="336.4" y="104.4">VSS</text>
<text x="244.8" y="167.9">3</text>
<text x="248.2" y="169.7">GNDDOU</text>
<text x="336.5" y="169.7">8</text>
<text x="340" y="171.4">GND</text>
<text x="265.9" y="227.9">8</text>
<text x="334.7" y="222.6">8</text>
<text x="338.2" y="224.3">GND</text>
<text x="269.4" y="229.6">GND</text>
</g>
<g font-size="2.5" fill="#000080">
<text x="72.8" y="89.7">10k</text>
<text x="83.4" y="89.7">10k</text>
<text x="141.6" y="230.8">10k</text>
<text x="153.9" y="230.8">10k</text>
<text x="166.3" y="230.8">10k</text>
<text x="178.6" y="230.8">10k</text>
<text x="191" y="230.8">10k</text>
<text x="203.3" y="230.8">10k</text>
<text x="215.7" y="230.8">10k</text>
<text x="228" y="230.8">10k</text>
</g>
<text font-size="1.8" fill="#000080" x="113.5" y="232.4">DSHP08TSGER_C3293147</text>
</svg>
